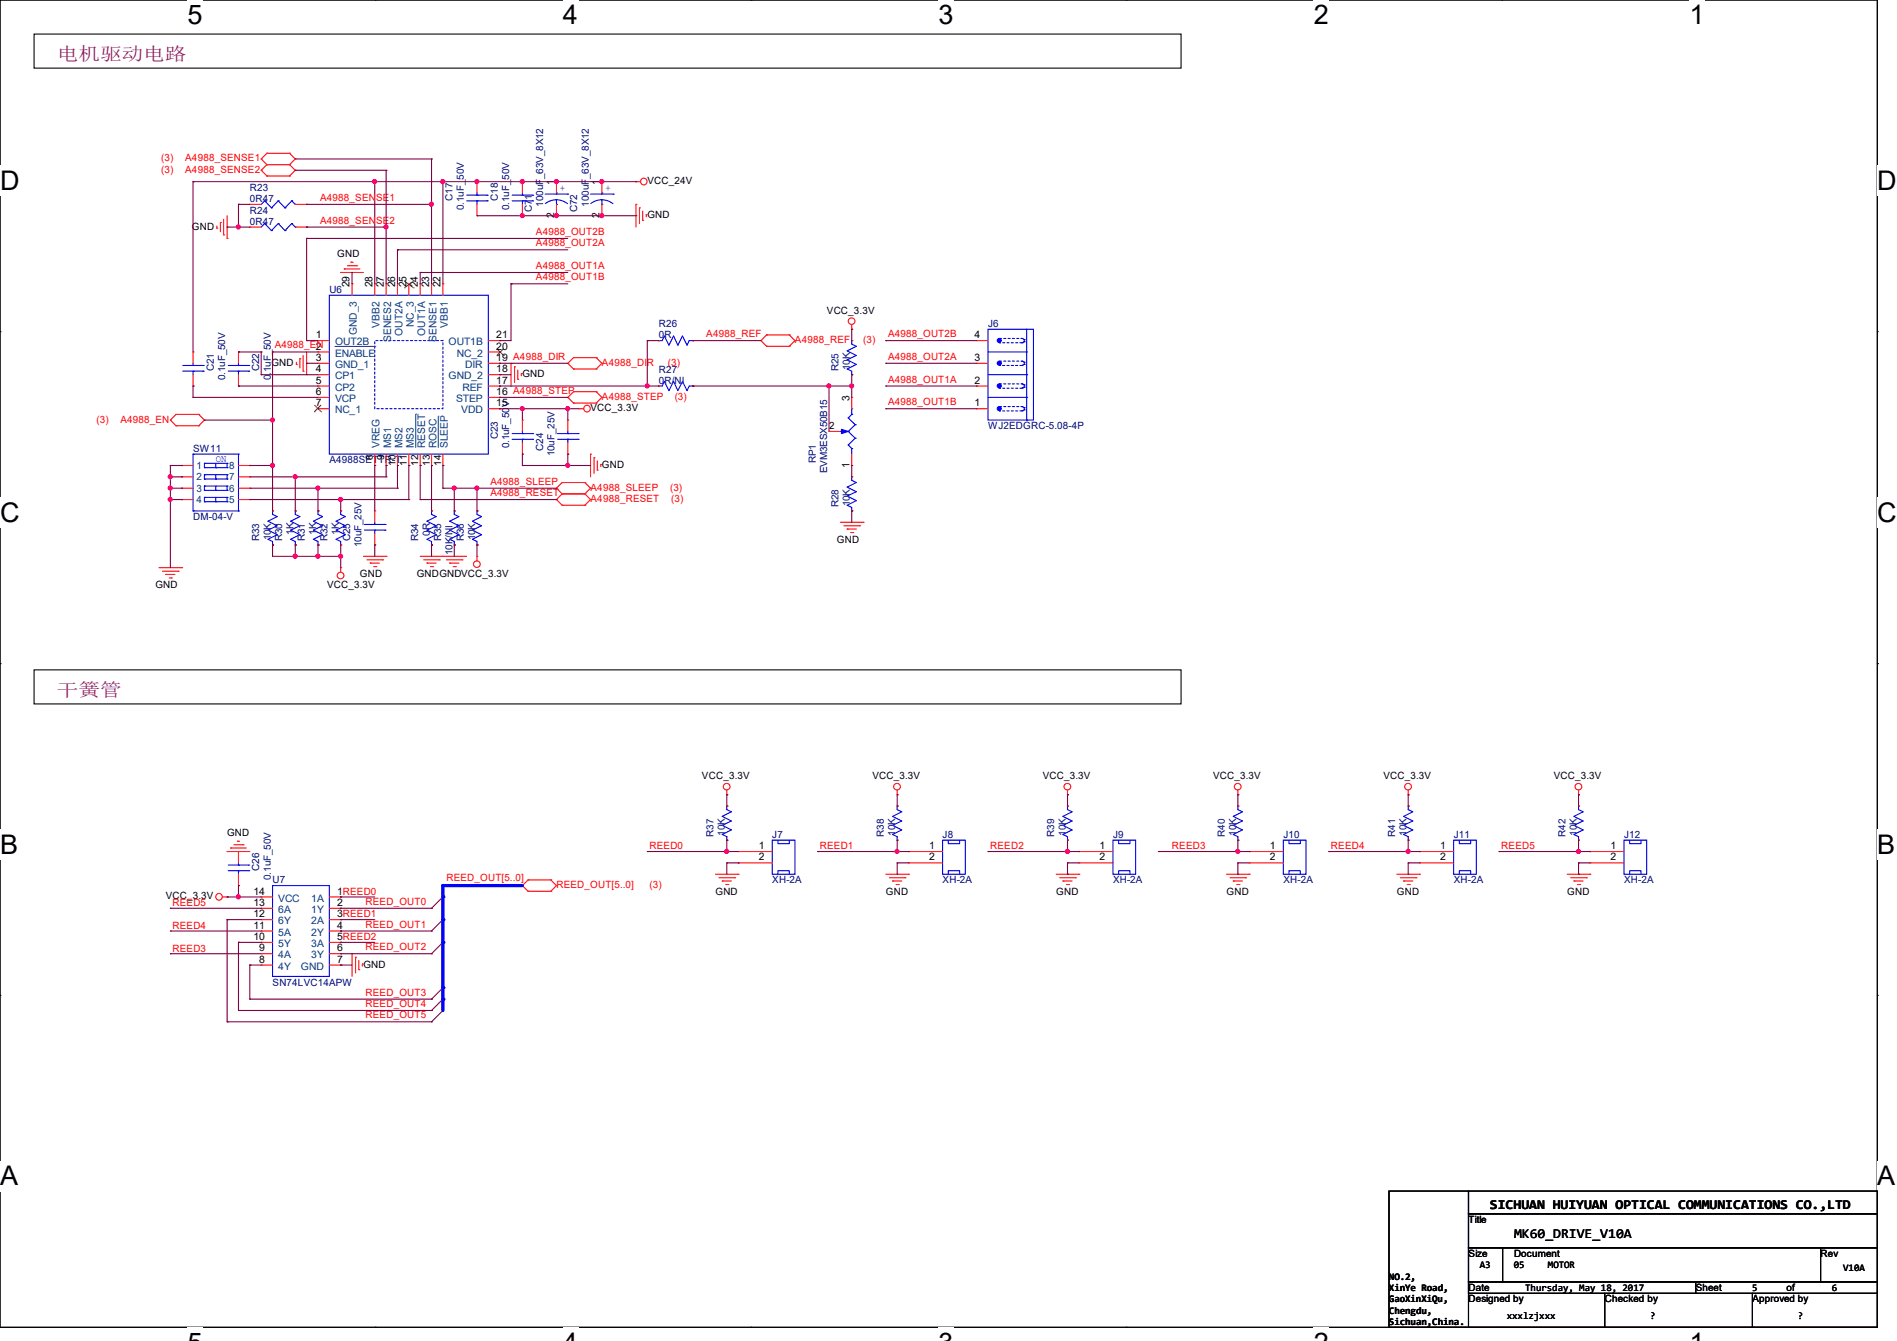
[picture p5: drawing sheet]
<svg xmlns="http://www.w3.org/2000/svg" width="297mm" height="210mm" viewBox="0 0 297 210" stroke-linecap="round" stroke-linejoin="round" font-family="sans-serif">
<path d="M0 0h293.9v207.9h-293.9z" fill="none" stroke="#000" stroke-width=".17"/>
<g fill="#fff">
<path d="M29.4 0h2.3v4.7h-2.3z"/>
<path d="M29.4 207.9h2.3v2.1h-2.3z"/>
</g>
<path d="M58.8 0h.1M58.8 207.9h.1" fill="none" stroke="#000" stroke-width=".17"/>
<g fill="#fff">
<path d="M88.1 0h2.4v4.7h-2.4z"/>
<path d="M88.1 207.9h2.4v2.1h-2.4z"/>
</g>
<path d="M117.6 0h.1M117.6 207.9h.1" fill="none" stroke="#000" stroke-width=".17"/>
<g fill="#fff">
<path d="M146.9 0h2.4v4.7h-2.4z"/>
<path d="M146.9 207.9h2.4v2.1h-2.4z"/>
</g>
<path d="M176.3 0h.1M176.3 207.9h.1" fill="none" stroke="#000" stroke-width=".17"/>
<g fill="#fff">
<path d="M205.7 0h2.4v4.7h-2.4z"/>
<path d="M205.7 207.9h2.4v2.1h-2.4z"/>
</g>
<path d="M235.1 0h.1M235.1 207.9h.1" fill="none" stroke="#000" stroke-width=".17"/>
<g fill="#fff">
<path d="M264.5 0h2.4v4.7h-2.4z"/>
<path d="M264.5 207.9h2.4v2.1h-2.4z"/>
<path d="M0 26h3v4.7h-3z"/>
<path d="M293.9 26h3.1v4.7h-3.1z"/>
<path d="M0 77.9h3v4.7h-3z"/>
<path d="M293.9 77.9h3.1v4.7h-3.1z"/>
</g>
<path d="M0 51.9h.1M293.9 51.9h.1" fill="none" stroke="#000" stroke-width=".17"/>
<g fill="#fff">
<path d="M0 129.9h2.8v4.7h-2.8z"/>
<path d="M293.9 129.9h2.9v4.7h-2.9z"/>
</g>
<path d="M0 103.9h.1M293.9 103.9h.1" fill="none" stroke="#000" stroke-width=".17"/>
<g fill="#fff">
<path d="M-.1 181.8h2.9v4.8h-2.9z"/>
<path d="M293.8 181.8h3v4.8h-3z"/>
</g>
<g fill="none" stroke="#000" stroke-width=".17">
<path d="M5.3 5.3h179.6v5.4h-179.6zM5.3 104.9h179.6v5.3h-179.6zM0 155.9h.1M293.9 155.9h.1M217.5 186.5h12.4v21.4h-12.4zM229.9 186.5h64v3.6h-64zM229.9 190.1h64v5.3h-64zM229.9 195.4h5.3v5.3h-5.3zM235.2 195.4h49.8v5.3h-49.8zM285 195.4h8.9v5.3h-8.9zM229.9 200.7h35.6v1.8h-35.6zM251.2 207.9h.1"/>
<path d="M251.2 202.5v5.4M265.5 200.7h28.4v1.8h-28.4zM274.4 207.9h.1M274.4 202.5v5.4M293.9 202.5v5.4h-64"/>
</g>
<g fill="none" stroke="#f00" stroke-width=".17">
<path d="M34 35.7h.1M34 35.4v.3M34.5 34.8h.1M34.5 34.8v1.5M35 36.8h.1M35 34.3v2.5M35.6 37.3h.1M35.6 33.8v3.5M39.1 35.6h.1M39.1 32h.1M39.1 35.6h1.8M39.1 32h1.8"/>
<path d="M40.9 24.9h.1M40.9 26.7h.1M40.9 24.9l.9 .9M40.9 26.7l.9 .9M41.8 25.8h.1M41.8 24h.1M41.8 27.6h.1M41.8 25.8h3.5M41.8 24l-.9 .9M41.8 24h3.5M41.8 27.6h3.5M41.8 25.8l-.9 .9"/>
<path d="M45.3 25.8h.1M45.3 24h.1M45.3 27.6h.1M45.3 24l.9 .9M45.3 25.8l.9 .9M46.2 24.9h.1M46.2 26.7h.1M46.2 24.9l-.9 .9M46.2 26.7l-.9 .9M46.2 35.6h1.8M46.2 32h1.8M48 35.6h.1"/>
<path d="M48 32h.1M74.7 28.4h.1M74.7 33.8h.1M74.7 28.4v1.8M74.7 32v1.8M81.8 28.4h.1M81.8 33.8h.1M81.8 28.4v1.8M81.8 32v1.8M87.1 28.4h.1M87.1 33.8h.1M87.1 28.4v1.8"/>
<path d="M87.1 32v1.8M94.2 28.4h.1M94.2 33.8h.1M94.2 28.4v1.8M94.2 32v1.8M99.6 32h.1M99.6 28.4h.1M99.6 32v3.6M99.6 28.4h.7M100.1 32.6h.1M100.1 32.6v2.4M100.6 34.5h.1"/>
<path d="M100.6 33.1v1.4M101.2 33.6h.1M101.2 33.6v.4M30.2 55.1h.1M30.2 55.1v1.8M30.2 58.7v1.8M37.3 55.1h.1M37.3 55.1v1.8M37.3 58.7v1.8M46.4 57.1h.1M46.4 56.7v.4M46.9 56.2h.1"/>
<path d="M46.9 56.2v1.4M47.5 58.1h.1M47.5 55.7v2.4M48 58.7h.1M48 55.1v3.6M49.8 53.3h.1M49.8 55.1h.1M49.8 56.9h.1M49.8 58.7h.1M49.8 53.3h1.8M49.8 55.1h1.8M49.8 56.9h1.8"/>
<path d="M49.8 58.7h1.8M53.3 42.7h.1M53.3 42.7h3.6M53.9 42.1h.1M53.9 42.1h2.4M54.4 41.6h1.4M54.9 41.1h.1M54.9 41.1h.4M55.1 44.4h.1M55.1 44.4v1.8M55.8 41.6h.1M58.7 44.4h.1"/>
<path d="M58.7 44.4v1.8M60.5 44.4h.1M60.5 44.4v1.8M62.2 44.4h.1M62.2 44.4v1.8M64 44.4h.1M64 44.4v1.8M65.8 44.4h.1M65.8 44.4v1.8M67.6 44.4h.1M67.6 44.4v1.8M69.3 44.4h.1"/>
<path d="M69.3 44.4v1.8M76.5 53.3h1.7M76.5 55.1h1.7M76.5 56.9h1.7M76.5 58.7h1.7M78.2 58.7h.1M78.2 56.9h.1M78.2 55.1h.1M78.2 53.3h.1M80 56.9h.1M80 56.9v3.6M80.6 57.4h.1"/>
<path d="M80.6 57.4v2.5M81.1 59.4h.1M81.1 58v1.4M81.6 58.5h.1M81.6 58.5v.3M88.9 56.9h.1M88.9 56.9l.9 .9M89.8 56h.1M89.8 57.8h.1M89.8 56l-.9 .9M89.8 56h3.5M89.8 57.8h3.5"/>
<path d="M93.3 56h.1M93.3 57.8h.1M93.3 56l.9 .9M94.2 56.9h.1M94.2 56.9l-.9 .9M103.1 53.3h.1M108.5 53.3h.1M119.1 53.3h.1M119.1 53.3l.9 .9M120 52.5h.1M120 54.2h.1M120 52.5l-.9 .8"/>
<path d="M120 52.5h3.6M120 54.2h3.6M123.6 52.5h.1M123.6 54.2h.1M123.6 52.5l.9 .8M124.5 53.3h.1M124.5 53.3l-.9 .9M133.3 51.6h.1M133.3 53.3h.1M133.3 58.7h.1M133.3 50.8v.8M152.9 56.9h.1"/>
<path d="M152.9 53.3h.1M152.9 53.3h1.8M152.9 56.9h1.8M26.7 65.8h.1M26.7 65.8l.9 .9M27.6 66.7h.1M27.6 64.9h.1M27.6 66.7h3.5M27.6 64.9l-.9 .9M27.6 64.9h3.5M28.4 72.9h.1M28.4 74.7h.1"/>
<path d="M28.4 76.5h.1M28.4 78.2h.1M28.4 72.9h1.8M28.4 74.7h1.8M28.4 76.5h1.8M28.4 78.2h1.8M30.2 60.5h.1M31.1 66.7h.1M31.1 64.9h.1M31.1 64.9l.9 .9M32 65.8h.1M32 65.8l-.9 .9"/>
<path d="M37.3 60.5h.1M37.3 72.9h1.8M37.3 74.7h1.8M37.3 76.5h1.8M37.3 78.2h1.8M39.1 72.9h.1M39.1 74.7h.1M39.1 76.5h.1M39.1 78.2h.1M49.8 60.5h.1M49.8 62.2h.1M49.8 64h.1"/>
<path d="M49.8 64h1.8M49.8 60.5h1.8M49.8 62.2h1.8M58.7 72.9h.1M58.7 71.1v1.8M60.5 72.9h.1M60.5 71.1v1.8M62.2 72.9h.1M62.2 71.1v1.8M64 72.9h.1M64 71.1v1.8M65.8 72.9h.1"/>
<path d="M65.8 71.1v1.8M67.6 72.9h.1M67.6 71.1v1.8M69.3 72.9h.1M69.3 71.1v1.8M76.5 64h1.7M76.5 60.5h1.7M76.5 62.2h1.7M78.2 64h.1M78.2 62.2h.1M78.2 60.5h.1M81.8 65.8h.1"/>
<path d="M81.8 71.1h.1M81.8 65.8v1.8M81.8 69.3v1.8M87.1 76.5h.1M87.1 78.2h.1M87.1 76.5l.9 .8M87.1 78.2l.9 .9M88 75.6h.1M88 77.3h.1M88 79.1h.1M88 75.6l-.9 .9M88 75.6h3.6"/>
<path d="M88 77.3h3.6M88 77.3l-.9 .9M88 79.1h3.6M88.9 62.2h.1M88.9 65.8h.1M88.9 71.1h.1M88.9 62.2l.9 .9M88.9 65.8v1.8M88.9 69.3v1.8M89.8 61.3h.1M89.8 63.1h.1M89.8 61.3l-.9 .9"/>
<path d="M89.8 61.3h3.5M89.8 63.1h3.5M90.7 64h.1M90.7 64h.7M91.6 75.6h.1M91.6 77.3h.1M91.6 79.1h.1M91.6 75.6l.9 .9M91.6 77.3l.9 .9M92.5 71.1h.1M92.5 76.5h.1M92.5 78.2h.1"/>
<path d="M92.5 71.1v3.6M92.5 76.5l-.9 .8M92.5 78.2l-.9 .9M93 71.7h.1M93 71.7v2.4M93.3 61.3h.1M93.3 63.1h.1M93.3 61.3l.9 .9M93.5 73.6h.1M93.5 72.2v1.4M94.1 72.7h.1M94.1 72.7v.4"/>
<path d="M94.2 62.2h.1M94.2 62.2l-.9 .9M103.1 60.5h.1M108.5 60.5h.1M129.8 67.6h.1M129.8 67.6h1.8M133.3 72.9h.1M133.3 62.2h.1M133.3 74.7h.1M133.3 62.2v1.8M133.3 71.1v1.8M152.9 64h.1"/>
<path d="M152.9 60.5h.1M152.9 64h1.8M152.9 60.5h1.8M24.9 88.9h3.5M25.4 89.5h2.5M26 90h.1M26 90h1.4M26.5 90.5h.3M26.8 90.5h.1M27.9 89.5h.1M28.4 88.9h.1M42.7 80h.1"/>
<path d="M42.7 85.3h.1M46.2 80h.1M46.2 85.3h.1M49.8 80h.1M49.8 85.3h.1M53.3 88.9h.1M53.3 80h.1M53.3 85.3h.1M53.3 88.9v.7M56.9 87.1h3.6M57.4 87.7h2.5M58 88.2h.1"/>
<path d="M58 88.2h1.4M58.5 88.7h.3M58.7 80h.1M58.7 85.3h.1M58.7 80v1.8M58.7 83.6v1.7M58.8 88.7h.1M59.9 87.7h.1M60.5 87.1h.1M65.8 87.1h7.1M66.3 87.7h2.5M66.8 88.2h.1"/>
<path d="M66.8 88.2h1.5M67.4 88.7h.3M67.6 80h.1M67.6 85.3h.1M67.7 88.7h.1M68.8 87.7h.1M69.3 87.1h.1M69.9 87.7h2.4M70.4 88.2h.1M70.4 88.2h1.4M71 88.7h.3M71.1 80h.1"/>
<path d="M71.1 85.3h.1M71.3 88.7h.1M72.3 87.7h.1M72.9 87.1h.1M74.7 87.1h.1M74.7 80h.1M74.7 85.3h.1M74.7 87.1v.7M131.6 81.8h3.5M132.1 82.3h2.5M132.6 82.8h.1M132.6 82.8h1.5"/>
<path d="M133.2 83.4h.3M133.3 80h.1M133.5 83.4h.1M134.6 82.3h.1M135.1 81.8h.1M35.6 133.3h.1M35.6 133.3h3.5M36.1 132.8h.1M36.1 132.8h2.5M36.6 132.3h1.5M37.2 131.7h.1M37.2 131.7h.3"/>
<path d="M37.3 133.3h.1M37.3 138.7h.1M37.3 133.3v1.8M37.3 136.9v1.8M38.1 132.3h.1M81.8 138.7h.1M81.8 138.7l.9 .9M82.7 137.8h.1M82.7 139.6h.1M82.7 137.8l-.9 .9M82.7 137.8h3.5M82.7 139.6h3.5"/>
<path d="M86.2 137.8h.1M86.2 139.6h.1M86.2 137.8l.9 .9M87.1 138.7h.1M87.1 138.7l-.9 .9M112 136.9h3.6M112.6 137.5h2.4M113.1 138h.1M113.1 138h1.4M113.6 138.5h.4M113.8 124.5h.1M113.8 126.2h.1"/>
<path d="M113.8 131.6h.1M113.8 123.7v.8M114 138.5h.1M115 137.5h.1M115.6 136.9h.1M115.6 133.3h.1M115.6 135.1h.1M115.6 133.3h5.3M115.6 135.1h5.3M138.7 136.9h3.5M139.2 137.5h2.5M139.7 138h.1"/>
<path d="M139.7 138h1.5M140.3 138.5h.3M140.5 124.5h.1M140.5 126.2h.1M140.5 131.6h.1M140.5 123.7v.8M140.6 138.5h.1M141.7 137.5h.1M142.2 136.9h.1M142.2 133.3h.1M142.2 135.1h.1M142.2 133.3h5.4"/>
<path d="M142.2 135.1h5.4M165.4 136.9h3.5M165.9 137.5h2.5M166.4 138h.1M166.4 138h1.5M167 138.5h.3M167.1 124.5h.1M167.1 126.2h.1M167.1 131.6h.1M167.1 123.7v.8M167.3 138.5h.1M168.4 137.5h.1"/>
<path d="M168.9 136.9h.1M168.9 133.3h.1M168.9 135.1h.1M168.9 133.3h5.3M168.9 135.1h5.3M192 136.9h3.6M192.6 137.5h2.4M193.1 138h.1M193.1 138h1.4M193.6 138.5h.4M193.8 124.5h.1M193.8 126.2h.1"/>
<path d="M193.8 131.6h.1M193.8 123.7v.8M194 138.5h.1M195 137.5h.1M195.6 136.9h.1M195.6 133.3h.1M195.6 135.1h.1M195.6 133.3h5.3M195.6 135.1h5.3M218.7 136.9h3.5M219.2 137.5h2.5M219.8 138h.1"/>
<path d="M219.8 138h1.4M220.3 138.5h.3M220.5 124.5h.1M220.5 126.2h.1M220.5 131.6h.1M220.5 123.7v.8M220.6 138.5h.1M221.7 137.5h.1M222.2 136.9h.1M222.2 133.3h.1M222.2 135.1h.1M222.2 133.3h5.4"/>
<path d="M222.2 135.1h5.4M245.4 136.9h3.5M245.9 137.5h2.5M246.4 138h.1M246.4 138h1.5M247 138.5h.3M247.1 124.5h.1M247.1 126.2h.1M247.1 131.6h.1M247.1 123.7v.8M247.3 138.5h.1M248.4 137.5h.1"/>
<path d="M248.9 136.9h.1M248.9 133.3h.1M248.9 135.1h.1M248.9 133.3h5.4M248.9 135.1h5.4M34.8 140.5h.8M35.6 140.5h.1M40.9 151.1h.1M40.9 149.4h.1M40.9 147.6h.1M40.9 145.8h.1M40.9 144h.1"/>
<path d="M40.9 142.2h.1M40.9 140.5h.1M40.9 140.5h1.8M40.9 142.2h1.8M40.9 144h1.8M40.9 145.8h1.8M40.9 147.6h1.8M40.9 149.4h1.8M40.9 151.1h1.8M51.6 140.5h1.7M51.6 142.2h1.7M51.6 144h1.7"/>
<path d="M51.6 145.8h1.7M51.6 147.6h1.7M51.6 149.4h1.7M51.6 151.1h1.7M53.3 140.5h.1M53.3 142.2h.1M53.3 144h.1M53.3 145.8h.1M53.3 147.6h.1M53.3 149.4h.1M53.3 151.1h.1M55.1 149.4h.1"/>
<path d="M55.1 149.4v3.5M55.7 149.9h.1M55.7 149.9v2.5M56.2 151.8h.1M56.2 150.4v1.4M56.7 151h.1M56.7 151v.3"/>
<circle cx="100.8" cy="28.4" r=".52"/>
<circle cx="133.3" cy="50.3" r=".52"/>
<circle cx="91.9" cy="64" r=".52"/>
<circle cx="53.3" cy="90.1" r=".52"/>
<circle cx="74.7" cy="88.3" r=".52"/>
<circle cx="113.8" cy="123.2" r=".52"/>
<circle cx="140.5" cy="123.2" r=".52"/>
<circle cx="167.1" cy="123.2" r=".52"/>
<circle cx="193.8" cy="123.2" r=".52"/>
<circle cx="220.5" cy="123.2" r=".52"/>
<circle cx="247.1" cy="123.2" r=".52"/>
<circle cx="34.3" cy="140.4" r=".52"/>
</g>
<g fill="none" stroke="#800040" stroke-width=".17">
<path d="M30.2 28.4h.1M30.2 28.4h56.9M30.2 28.4v26.7M35.6 35.6h.1M35.6 35.6h3.5M37.3 32h.1M37.3 35.6h.1M37.3 32h1.8M37.3 32v3.6M48 37.3h.1M48 32h.1M48 35.6h.1"/>
<path d="M48 37.3h40.9M48 32h19.6M48 35.6h12.5M48 37.3v16M58.7 28.4h.1M58.7 28.4v16M60.5 35.6h.1M60.5 35.6v8.8M62.2 39.1h.1M62.2 39.1v5.3M62.2 39.1h26.7M67.6 32h.1"/>
<path d="M67.6 32v12.4M69.3 28.4h.1M69.3 28.4v16M74.7 28.4h.1M74.7 33.8h12.4M81.8 28.4h.1M81.8 33.8h.1M87.1 28.4h.1M87.1 33.8h.1M37.3 55.1h.1M37.3 55.1h3.6M40.9 58.7h.1"/>
<path d="M40.9 55.1h.1M40.9 58.7h8.9M40.9 55.1v3.6M42.7 55.1h.1M42.7 55.1h7.1M42.7 55.1v10.7M48 56.9h.1M48 53.3h.1M48 53.3h1.8M48 56.9h1.8M55.1 42.7h.1M55.1 42.7v1.7"/>
<path d="M65.8 42.7h.1M65.8 42.7v1.7M65.8 42.7h23.1M78.2 53.3h.1M78.2 58.7h.1M78.2 56.9h.1M78.2 56.9h10.7M78.2 58.7h1.8M80 44.4h.1M80 44.4v8.9h-1.8M80 44.4h8.9M101.3 53.3h.1"/>
<path d="M101.3 53.3h1.8M101.3 53.3v7.2M108.5 53.3h.1M108.5 53.3h10.6M133.3 51.6h.1M133.3 58.7h.1M133.3 51.6v1.7M133.3 58.7v3.5M138.7 56.9h.1M138.7 53.3h.1M138.7 53.3h14.2M138.7 56.9h14.2"/>
<path d="M26.7 72.9h.1M26.7 72.9v1.8M30.2 62.2h.1M30.2 60.5h.1M30.2 62.2h19.6M30.2 60.5v1.7M37.3 60.5h.1M37.3 60.5h12.5M39.1 72.9h.1M39.1 72.9h3.6M39.1 76.5h10.7M39.1 78.2h14.2"/>
<path d="M39.1 74.7h7.1M42.7 72.9h.1M42.7 65.8h.1M42.7 72.9v7.1M46.2 74.7h.1M49.8 76.5h.1M53.3 78.2h.1M58.7 72.9h.1M58.7 72.9v7.1M60.5 72.9h.1M60.5 72.9v1.8M62.2 72.9h.1"/>
<path d="M62.2 72.9v3.6M64 72.9h.1M64 72.9v5.3M65.8 78.2h.1M65.8 72.9h.1M65.8 72.9v5.3M65.8 78.2h21.3M67.6 72.9h.1M67.6 72.9v7.1M69.3 72.9h.1M69.3 76.5h.1M69.3 72.9v3.6"/>
<path d="M69.3 76.5h17.8M71.1 76.5h.1M71.1 76.5v3.5M74.7 76.5h.1M74.7 76.5v3.5M78.2 60.5h.1M78.2 62.2h.1M78.2 64h.1M78.2 60.5h24.9M78.2 62.2h10.7M78.2 64h12.5M81.8 64h.1"/>
<path d="M81.8 71.1h.1M81.8 72.9h.1M81.8 64v1.8M81.8 71.1v1.8M81.8 72.9h10.7M88.9 64h.1M88.9 72.9h.1M88.9 71.1h.1M88.9 64v1.8M88.9 71.1v1.8M101.3 60.5h.1M108.5 60.5h.1"/>
<path d="M108.5 60.5h24.8M129.8 60.5h.1M129.8 60.5v7.1M133.3 72.9h.1M133.3 60.5h.1M133.3 72.9v1.8M138.7 64h.1M138.7 60.5h.1M138.7 60.5h14.2M138.7 64h14.2M42.7 85.3h.1M42.7 85.3v1.8h3.5"/>
<path d="M46.2 87.1h.1M46.2 85.3h.1M46.2 85.3v1.8M49.8 85.3h.1M49.8 85.3v1.8M53.3 87.1h.1M53.3 87.1v1.8M58.7 85.3h.1M58.7 85.3v1.8M67.6 85.3h.1M67.6 85.3v1.8M71.1 85.3h.1"/>
<path d="M71.1 85.3v1.8M74.7 85.3h.1M74.7 85.3v1.8M133.3 80h.1M133.3 80v1.8M37.3 138.7h.1M37.3 138.7v1.8M101.3 133.3h.1M101.3 133.3h14.3M113.8 124.5h.1M113.8 131.6h.1M113.8 133.3h.1"/>
<path d="M113.8 135.1h.1M113.8 124.5v1.7M113.8 131.6v1.7M113.8 135.1v1.8M113.8 135.1h1.8M115.6 135.1h.1M128 133.3h.1M128 133.3h14.2M140.5 124.5h.1M140.5 133.3h.1M140.5 135.1h.1M140.5 136.9h.1"/>
<path d="M140.5 135.1h1.7M140.5 124.5v1.7M140.5 131.6v1.7M140.5 135.1v1.8M142.2 133.3h.1M154.7 133.3h.1M154.7 133.3h14.2M167.1 124.5h.1M167.1 133.3h.1M167.1 135.1h.1M167.1 136.9h.1M167.1 135.1h1.8"/>
<path d="M167.1 124.5v1.7M167.1 131.6v1.7M167.1 135.1v1.8M168.9 133.3h.1M181.4 133.3h.1M181.4 133.3h14.2M193.8 124.5h.1M193.8 133.3h.1M193.8 135.1h.1M193.8 136.9h.1M193.8 135.1h1.8M193.8 124.5v1.7"/>
<path d="M193.8 131.6v1.7M193.8 135.1v1.8M195.6 133.3h.1M208 133.3h.1M208 133.3h14.2M220.5 124.5h.1M220.5 133.3h.1M220.5 135.1h.1M220.5 136.9h.1M220.5 135.1h1.7M220.5 124.5v1.7M220.5 131.6v1.7"/>
<path d="M220.5 135.1v1.8M222.2 133.3h.1M234.7 133.3h.1M234.7 133.3h14.2M247.1 124.5h.1M247.1 133.3h.1M247.1 135.1h.1M247.1 136.9h.1M247.1 135.1h1.8M247.1 124.5v1.7M247.1 131.6v1.7M247.1 135.1v1.8"/>
<path d="M248.9 133.3h.1M26.7 142.2h.1M26.7 145.8h.1M26.7 149.4h.1M26.7 142.2h14.2M26.7 145.8h14.2M26.7 149.4h14.2M35.6 140.5h.1M35.6 144h.1M35.6 140.5h5.3M35.6 144h5.3M35.6 144v16"/>
<path d="M37.3 140.5h.1M37.3 147.6h.1M37.3 158.2h.1M37.3 147.6v10.6M37.3 147.6h3.6M37.3 158.2h30.3M39.1 151.1h.1M39.1 156.5h.1M39.1 151.1h1.8M39.1 151.1v5.4M39.1 156.5h28.5M53.3 140.5h.1"/>
<path d="M53.3 144h.1M53.3 147.6h.1M53.3 151.1h.1M53.3 149.4h.1M53.3 145.8h.1M53.3 142.2h.1M53.3 140.5h5.4M53.3 144h5.4M53.3 147.6h5.4M53.3 151.1h1.8M53.3 142.2h14.3M53.3 145.8h14.3"/>
<path d="M53.3 149.4h14.3M67.6 142.2h.1M67.6 145.8h.1M67.6 149.4h.1M67.6 156.5h.1M67.6 158.2h.1M69.3 140.5l-1.7 1.7M69.3 144l-1.7 1.8M69.3 147.6l-1.7 1.8M69.3 154.7l-1.7 1.8M69.3 156.5l-1.7 1.7M69.3 158.2l-1.7 1.8"/>
<path d="M35.6 160h.1M35.6 160h32M67.6 160h.1"/>
</g>
<g fill="none" stroke="#00f" stroke-width=".17">
<path d="M41.4 35h.1M41.4 31.5h.1M41.4 35l-.5 .6M41.4 35l1.1 1.1M41.4 31.5l-.5 .5M41.4 31.5l1.1 1.1M42.5 36.1h.1M42.5 32.6h.1M43.6 35h.1M43.6 31.5h.1M43.6 35l-1.1 1.1M43.6 35l1 1.1"/>
<path d="M43.6 31.5l-1.1 1.1M43.6 31.5l1 1.1M44.6 36.1h.1M44.6 32.6h.1M45.7 35h.1M45.7 31.5h.1M45.7 35l-1.1 1.1M45.7 35l.5 .6M45.7 31.5l-1.1 1.1M45.7 31.5l.5 .5M46.2 35.6h.1M46.2 32h.1"/>
<path d="M73.1 31.5h3.2M73.1 30.6h3.2M74.7 30.6h.1M74.7 31.5h.1M74.7 30.2v.4M74.7 31.5v.5M76.3 31.5h.1M76.3 30.6h.1M80.2 31.5h3.2M80.2 30.6h3.2M81.8 30.6h.1M81.8 31.5h.1"/>
<path d="M81.8 30.2v.4M81.8 31.5v.5M83.4 31.5h.1M83.4 30.6h.1M85.3 30.4h3.6M87.1 32h.1M87.1 30.2h.1M87.1 31.3l1.1 .2 .6 .4M87.1 31.3l-.7 .1-1 .5M87.1 30.2v.2M87.1 31.3v.7M88.9 30.4h.1"/>
<path d="M92.5 30.4h3.5M94.2 32h.1M94.2 30.2h.1M94.2 31.3l1.1 .2 .7 .4M94.2 31.3l-.7 .1-1 .5M94.2 30.2v.2M94.2 31.3v.7M96 30.4h.1M28.6 58.1h3.2M28.6 57.2h3.2M30.2 57.2h.1M30.2 58.1h.1"/>
<path d="M30.2 56.9v.3M30.2 58.1v.6M31.8 58.1h.1M31.8 57.2h.1M35.7 58.1h3.2M35.7 57.2h3.2M37.3 57.2h.1M37.3 58.1h.1M37.3 56.9v.3M37.3 58.1v.6M38.9 58.1h.1M38.9 57.2h.1"/>
<path d="M51.6 46.2h24.9v24.9h-24.9zM103.1 53.3h.1M103.1 53.3h.6l.3-.7 .7 1.5 .8-1.5 .6 1.5 .7-1.5 .8 1.5 .3-.8h.6M108.5 53.3h.1M133.3 53.3h.1M133.3 58.7h.1M133.3 53.3v.6l.8 .3-1.5 .7 1.5 .8-1.5 .6 1.5 .8-1.5 .7 .7 .3v.6M154.7 51.6h7.1v14.2h-7.1zM154.7 55.1h6M154.7 58.7h6M160 53.7h.1M160 57.2h.1"/>
<path d="M160 53l.4 .2M160 56.6l.4 .1M160.4 53.2h.1M160.4 53.5h.1M160.4 57.1h.1M160.4 56.7h.1M160.4 53.2v.3M160.4 56.7v.4M160.4 53.5l-.4 .2M160.4 57.1l-.4 .1M160.7 55.1h.1M160.7 58.7h.1"/>
<path d="M160.7 51.6v14.2M30.2 71.1h.1M30.2 71.1v8.9M30.2 71.1h7.1M32 73.2h.1M32 72.6h.1M32 75h.1M32 74.3h.1M32 76.8h.1M32 76.1h.1M32 78.6h.1M32 77.9h.1"/>
<path d="M32 72.6h3.6M32 73.2h3.6M32 72.6v.6M32 74.3v.7M32 76.1v.7M32 77.9v.7M32 74.3h3.6M32 75h3.6M32 76.1h3.6M32 76.8h3.6M32 77.9h3.6M32 78.6h3.6"/>
<path d="M33.8 73.2h.1M33.8 75h.1M33.8 76.8h.1M33.8 78.6h.1M33.8 72.6v.6M33.8 74.3v.7M33.8 76.1v.7M33.8 77.9v.7M35.6 72.6h.1M35.6 73.2h.1M35.6 74.3h.1M35.6 75h.1"/>
<path d="M35.6 76.1h.1M35.6 76.8h.1M35.6 77.9h.1M35.6 78.6h.1M35.6 72.6v.6M35.6 74.3v.7M35.6 76.1v.7M35.6 77.9v.7M37.3 71.1h.1M37.3 71.1v8.9M80.2 68.8h3.2M80.2 67.9h3.2"/>
<path d="M81.8 67.9h.1M81.8 68.8h.1M81.8 67.6v.3M81.8 68.8v.5M83.4 68.8h.1M83.4 67.9h.1M87.3 68.8h3.2M87.3 67.9h3.2M88.9 67.9h.1M88.9 68.8h.1M88.9 67.6v.3M88.9 68.8v.5"/>
<path d="M90.5 68.8h.1M90.5 67.9h.1M103.1 60.5h.1M103.1 60.5h.6l.3-.8 .7 1.5 .8-1.5 .6 1.5 .7-1.5 .8 1.5 .3-.7h.6M108.5 60.5h.1M131.6 67.6h.1M131.6 67.6h.3M132.8 69.7h.1M132.8 67.6h.1M132.8 65.4h.1M132.8 69.7l.5 .5M132.8 67.6l1.1 1"/>
<path d="M132.8 65.4l1.1 1.1M133.3 70.2h.1M133.3 64.9h.1M133.3 64h.1M133.3 74.7h.1M133.3 64v.9M133.3 70.2v.9M133.3 74.7v.5l.8 .4-1.5 .7 1.5 .7-1.5 .7 1.5 .7-1.5 .7 .7 .4v.5M133.3 64.9l-.5 .5M133.9 68.6h.1M133.9 66.5h.1M133.9 68.6l-1.1 1.1"/>
<path d="M133.9 66.5l-1.1 1.1M154.7 62.2h6M160 60.8h.1M160 64.3h.1M160 60.1l.4 .2M160 63.7l.4 .1M160.4 60.6h.1M160.4 60.3h.1M160.4 64.2h.1M160.4 63.8h.1M160.4 60.3v.3M160.4 63.8v.4"/>
<path d="M160.4 60.6l-.4 .2M160.4 64.2l-.4 .1M160.7 65.8h.1M160.7 62.2h.1M30.2 80h.1M30.2 80h7.1M37.3 80h.1M42.7 80h.1M42.7 85.3h.1M42.7 80v.6l.7 .3-1.4 .7 1.4 .7-1.4 .7 1.4 .7-1.4 .8 .7 .3v.5M46.2 80h.1M46.2 85.3h.1"/>
<path d="M46.2 80v.6l.7 .3-1.4 .7 1.4 .7-1.4 .7 1.4 .7-1.4 .8 .7 .3v.5M49.8 80h.1M49.8 85.3h.1M49.8 80v.6l.7 .3-1.4 .7 1.4 .7-1.4 .7 1.4 .7-1.4 .8 .7 .3v.5M53.3 80h.1M53.3 85.3h.1M53.3 80v.6l.8 .3-1.5 .7 1.5 .7-1.5 .7 1.5 .7-1.5 .8 .7 .3v.5M57.1 83h3.2M57.1 82.1h3.2M58.7 82.1h.1M58.7 83h.1M58.7 81.8v.3"/>
<path d="M58.7 83v.6M60.3 83h.1M60.3 82.1h.1M67.6 80h.1M67.6 85.3h.1M67.6 80v.6l.7 .3-1.5 .7 1.5 .7-1.5 .7 1.5 .7-1.5 .8 .8 .3v.5M71.1 80h.1M71.1 85.3h.1M71.1 80v.6l.7 .3-1.4 .7 1.4 .7-1.4 .7 1.4 .7-1.4 .8 .7 .3v.5M74.7 80h.1M74.7 85.3h.1M74.7 80v.6l.7 .3-1.4 .7 1.4 .7-1.4 .7 1.4 .7-1.4 .8 .7 .3v.5"/>
<path d="M133.3 80h.1M35.7 136.4h3.2M35.7 135.5h3.2M37.3 135.5h.1M37.3 136.4h.1M37.3 135.1v.4M37.3 136.4v.5M38.9 136.4h.1M38.9 135.5h.1M42.7 138.7h8.9v14.2h-8.9zM113.8 126.2h.1M113.8 131.6h.1"/>
<path d="M113.8 126.2v.6l.7 .3-1.4 .7 1.4 .8-1.4 .6 1.4 .8-1.4 .7 .7 .3v.6M120.9 131.6h3.6v5.3h-3.6zM121.8 136.9v-.5h1.8v.5M121.8 131.6v.5h1.8v-.5M140.5 126.2h.1M140.5 131.6h.1M140.5 126.2v.6l.7 .3-1.5 .7 1.5 .8-1.5 .6 1.5 .8-1.5 .7 .8 .3v.6M147.6 131.6h3.5v5.3h-3.5zM148.5 136.9v-.5h1.7v.5M148.5 131.6v.5h1.7v-.5M167.1 126.2h.1M167.1 131.6h.1"/>
<path d="M167.1 126.2v.6l.8 .3-1.5 .7 1.5 .8-1.5 .6 1.5 .8-1.5 .7 .7 .3v.6M174.2 131.6h3.6v5.3h-3.6zM175.1 136.9v-.5h1.8v.5M175.1 131.6v.5h1.8v-.5M193.8 126.2h.1M193.8 131.6h.1M193.8 126.2v.6l.7 .3-1.4 .7 1.4 .8-1.4 .6 1.4 .8-1.4 .7 .7 .3v.6M200.9 131.6h3.6v5.3h-3.6zM201.8 136.9v-.5h1.8v.5M201.8 131.6v.5h1.8v-.5M220.5 126.2h.1M220.5 131.6h.1"/>
<path d="M220.5 126.2v.6l.7 .3-1.4 .7 1.4 .8-1.4 .6 1.4 .8-1.4 .7 .7 .3v.6M227.6 131.6h3.5v5.3h-3.5zM228.5 136.9v-.5h1.8v.5M228.5 131.6v.5h1.8v-.5M247.1 126.2h.1M247.1 131.6h.1M247.1 126.2v.6l.8 .3-1.5 .7 1.5 .8-1.5 .6 1.5 .8-1.5 .7 .7 .3v.6M254.3 131.6h3.5v5.3h-3.5zM255.1 136.9v-.5h1.8v.5M255.1 131.6v.5h1.8v-.5"/>
</g>
<g fill="#00f" stroke="#00f" stroke-width=".17">
<path d="M131.7 67.2l1.1 .4-1.1 .3z"/>
<circle cx="156.4" cy="53.3" r=".32"/>
<circle cx="156.4" cy="56.9" r=".32"/>
<circle cx="156.4" cy="60.4" r=".32"/>
<circle cx="156.4" cy="64" r=".32"/>
</g>
<g fill="none" stroke="#00f" stroke-width=".17" stroke-dasharray=".3 .3">
<path d="M58.7 53.3h10.6v10.7h-10.6zM156.5 53h3.5M156.5 53.7h.1M156.5 57.2h.1M156.5 56.6h3.5M160 53h.1M160 53.7h-3.5M160 57.2h-3.5M160 56.6h.1M156.5 60.8h.1M156.5 60.1h3.5M156.5 64.3h.1"/>
<path d="M156.5 63.7h3.5M160 60.8h-3.5M160 60.1h.1M160 64.3h-3.5M160 63.7h.1"/>
</g>
<path d="M52.4 54.2h6.3M58.7 54.2h.1M65.1 64.8h.1M65.1 64.8v5.3M68.6 65.2h.1M68.6 65.2v4.9" fill="none" stroke="#004080" stroke-width=".16"/>
<path d="M63.3 45.1h.1M63.3 44l1.4 1.1M64.7 45.1h.1M64.7 44l-1.4 1.1M77.8 55.7h.1M77.8 54.6l1 1.1M78.8 55.7h.1M78.8 54.6l-1 1.1M49.2 64.5h.1M49.2 63.4l1.1 1.1M50.3 64.5h.1M50.3 63.4l-1.1 1.1" fill="none" stroke="#804000" stroke-width=".16"/>
<g fill="#f0f" stroke="#f0f" stroke-width=".17">
<circle cx="69.3" cy="28.4" r=".32"/>
<circle cx="74.7" cy="28.4" r=".32"/>
<circle cx="60.4" cy="35.5" r=".32"/>
<circle cx="37.3" cy="35.5" r=".32"/>
<circle cx="58.7" cy="28.4" r=".32"/>
<circle cx="81.8" cy="28.4" r=".32"/>
<circle cx="81.8" cy="33.8" r=".32"/>
<circle cx="101.3" cy="60.4" r=".32"/>
<circle cx="88.9" cy="64" r=".32"/>
<circle cx="81.8" cy="64" r=".32"/>
<circle cx="88.9" cy="72.9" r=".32"/>
<circle cx="74.7" cy="76.4" r=".32"/>
<circle cx="71.1" cy="76.4" r=".32"/>
<circle cx="133.3" cy="60.4" r=".32"/>
<circle cx="129.8" cy="60.4" r=".32"/>
<circle cx="46.2" cy="87.1" r=".32"/>
<circle cx="53.3" cy="87.1" r=".32"/>
<circle cx="42.7" cy="72.9" r=".32"/>
<circle cx="37.3" cy="140.4" r=".32"/>
<circle cx="113.8" cy="133.3" r=".32"/>
<circle cx="140.4" cy="133.3" r=".32"/>
<circle cx="167.1" cy="133.3" r=".32"/>
<circle cx="193.8" cy="133.3" r=".32"/>
<circle cx="220.5" cy="133.3" r=".32"/>
<circle cx="247.1" cy="133.3" r=".32"/>
</g>
<path d="M69.3 138.7v1.8" fill="none" stroke="#00f" stroke-width=".51"/>
<circle cx="69.3" cy="138.7" r=".25" fill="#00f"/>
<path d="M69.3 138.7h12.5" fill="none" stroke="#00f" stroke-width=".51"/>
<circle cx="69.3" cy="138.7" r=".25" fill="#00f"/>
<path d="M69.3 144v3.6" fill="none" stroke="#00f" stroke-width=".51"/>
<circle cx="69.3" cy="144" r=".25" fill="#00f"/>
<path d="M69.3 147.6v7.1" fill="none" stroke="#00f" stroke-width=".51"/>
<circle cx="69.3" cy="147.6" r=".25" fill="#00f"/>
<path d="M69.3 154.7v1.8" fill="none" stroke="#00f" stroke-width=".51"/>
<circle cx="69.3" cy="154.7" r=".25" fill="#00f"/>
<path d="M69.3 156.5v1.7" fill="none" stroke="#00f" stroke-width=".51"/>
<circle cx="69.3" cy="156.5" r=".25" fill="#00f"/>
<path d="M69.3 140.5v3.5" fill="none" stroke="#00f" stroke-width=".51"/>
<circle cx="69.3" cy="140.5" r=".25" fill="#00f"/>
<g fill="none" stroke="#800040" stroke-width=".17">
<path d="M46.2 24.9h21.4M46.2 26.7h14.3M60.5 26.7h.1M60.5 35.6h.1M60.5 26.7v8.9M67.6 24.9h.1M67.6 32h.1M67.6 24.9v7.1M87.1 33.8h12.5M87.1 28.4h12.5M94.2 33.8h.1M94.2 28.4h.1"/>
<path d="M99.6 28.4h.1M99.6 33.8h.1M26.7 74.7h.1M26.7 76.5h.1M26.7 78.2h.1M26.7 78.2h1.7M26.7 76.5h1.7M26.7 74.7h1.7M26.7 74.7v14.2M26.7 72.9h1.7M28.4 78.2h.1M28.4 76.5h.1"/>
<path d="M28.4 74.7h.1M28.4 72.9h.1M32 65.8h10.7M42.7 65.8h.1M42.7 72.9h.1M42.7 65.8v7.1M46.2 74.7h.1M46.2 74.7v5.3M46.2 74.7h14.3M49.8 76.5h.1M49.8 76.5v3.5M49.8 76.5h12.4"/>
<path d="M53.3 78.2h.1M53.3 78.2v1.8M53.3 78.2h10.7M60.5 74.7h.1M62.2 76.5h.1M64 78.2h.1M46.2 87.1h7.1M49.8 87.1h.1M53.3 87.1h.1M53.3 85.3v1.8"/>
</g>
<g fill="#f0f" stroke="#f0f" stroke-width=".17">
<circle cx="67.5" cy="32" r=".32"/>
<circle cx="42.7" cy="65.8" r=".32"/>
<circle cx="87.1" cy="33.8" r=".32"/>
<circle cx="94.2" cy="33.8" r=".32"/>
<circle cx="87.1" cy="28.4" r=".32"/>
<circle cx="94.2" cy="28.4" r=".32"/>
<circle cx="49.8" cy="87.1" r=".32"/>
<circle cx="53.3" cy="78.2" r=".32"/>
<circle cx="49.8" cy="76.4" r=".32"/>
<circle cx="46.2" cy="74.7" r=".32"/>
<circle cx="26.6" cy="74.7" r=".32"/>
<circle cx="26.6" cy="78.2" r=".32"/>
<circle cx="26.6" cy="76.4" r=".32"/>
<circle cx="69.3" cy="28.4" r=".32"/>
<circle cx="74.7" cy="28.4" r=".32"/>
<circle cx="60.4" cy="35.5" r=".32"/>
<circle cx="37.3" cy="35.5" r=".32"/>
<circle cx="58.7" cy="28.4" r=".32"/>
<circle cx="81.8" cy="28.4" r=".32"/>
<circle cx="81.8" cy="33.8" r=".32"/>
<circle cx="101.3" cy="60.4" r=".32"/>
<circle cx="88.9" cy="64" r=".32"/>
<circle cx="81.8" cy="64" r=".32"/>
<circle cx="88.9" cy="72.9" r=".32"/>
<circle cx="74.7" cy="76.4" r=".32"/>
<circle cx="71.1" cy="76.4" r=".32"/>
<circle cx="133.3" cy="60.4" r=".32"/>
<circle cx="129.8" cy="60.4" r=".32"/>
<circle cx="46.2" cy="87.1" r=".32"/>
<circle cx="53.3" cy="87.1" r=".32"/>
<circle cx="42.7" cy="72.9" r=".32"/>
<circle cx="37.3" cy="140.4" r=".32"/>
<circle cx="113.8" cy="133.3" r=".32"/>
<circle cx="140.4" cy="133.3" r=".32"/>
<circle cx="167.1" cy="133.3" r=".32"/>
<circle cx="193.8" cy="133.3" r=".32"/>
<circle cx="220.5" cy="133.3" r=".32"/>
<circle cx="247.1" cy="133.3" r=".32"/>
</g>
<g font-size="4.2">
<text x="29.4" y="3.8">5</text>
<text x="88.1" y="3.8">4</text>
<text x="146.9" y="3.8">3</text>
<text x="205.7" y="3.8">2</text>
<text x="264.5" y="3.8">1</text>
<text x="0" y="29.8">D</text>
<text x="293.9" y="29.8">D</text>
<text x="0" y="81.7">C</text>
<text x="293.9" y="81.7">C</text>
<text x="0" y="133.7">B</text>
<text x="293.9" y="133.7">B</text>
<text x="0" y="185.6">A</text>
<text x="293.9" y="185.6">A</text>
</g>
<g font-size="2.8" fill="#800080">
<text x="8.9" y="9.4">电机驱动电路</text>
<text x="8.9" y="108.9">干簧管</text>
</g>
<g font-size="2.1">
<text x="233.3" y="189.4">SICHUAN HUIYUAN OPTICAL COMMUNICATIONS CO.,LTD</text>
<text x="237" y="193.8">MK60_DRIVE_V10A</text>
</g>
<g font-size="1.6" fill="#f00">
<text x="25.2" y="25.3">(3)</text>
<text x="25.2" y="27.1">(3)</text>
<text x="29" y="25.3">A4988_SENSE1</text>
<text x="29" y="27.1">A4988_SENSE2</text>
<text x="50.1" y="31.5">A4988_SENSE1</text>
<text x="50.1" y="35">A4988_SENSE2</text>
<text x="83.9" y="36.8">A4988_OUT2B</text>
<text x="83.9" y="38.6">A4988_OUT2A</text>
<text x="83.9" y="42.1">A4988_OUT1A</text>
<text x="83.9" y="43.9">A4988_OUT1B</text>
<text x="110.6" y="52.8">A4988_REF</text>
<text x="124.5" y="53.7">A4988_REF</text>
<text x="135.1" y="53.7">(3)</text>
<text x="139" y="52.8">A4988_OUT2B</text>
<text x="43" y="54.6">A4988_EN</text>
<text x="94.2" y="57.3">A4988_DIR</text>
<text x="104.6" y="57.3">(3)</text>
<text x="139" y="56.3">A4988_OUT2A</text>
<text x="139" y="59.9">A4988_OUT1A</text>
<text x="94.2" y="62.6">A4988_STEP</text>
<text x="105.6" y="62.6">(3)</text>
<text x="139" y="63.5">A4988_OUT1B</text>
<text x="15.1" y="66.2">(3)</text>
<text x="18.8" y="66.2">A4988_EN</text>
<text x="76.8" y="77.7">A4988_RESET</text>
<text x="76.8" y="75.9">A4988_SLEEP</text>
<text x="92.5" y="76.8">A4988_SLEEP</text>
<text x="104.9" y="76.8">(3)</text>
<text x="92.5" y="78.6">A4988_RESET</text>
<text x="105.1" y="78.6">(3)</text>
<text x="69.9" y="137.9">REED_OUT[5..0]</text>
<text x="101.7" y="133">REED0</text>
<text x="128.4" y="133">REED1</text>
<text x="155" y="133">REED2</text>
<text x="183.5" y="133">REED3</text>
<text x="208.4" y="133">REED4</text>
<text x="235" y="133">REED5</text>
<text x="27" y="141.9">REED5</text>
<text x="57.2" y="141.7">REED_OUT0</text>
<text x="87.1" y="139.1">REED_OUT[5..0]</text>
<text x="101.7" y="139.1">(3)</text>
<text x="27" y="145.5">REED4</text>
<text x="27" y="149">REED3</text>
<text x="57.2" y="148.8">REED_OUT2</text>
<text x="57.2" y="145.2">REED_OUT1</text>
<text x="57.2" y="155.9">REED_OUT3</text>
<text x="57.2" y="157.7">REED_OUT4</text>
<text x="57.2" y="159.5">REED_OUT5</text>
</g>
<g font-size="1.6" fill="#000080">
<text x="39.1" y="29.9">R23</text>
<text x="39.1" y="33.4">R24</text>
<text x="39.1" y="35.2">0R47</text>
<text x="39.1" y="31.7">0R47</text>
<text x="51.6" y="45.9">U6</text>
<text x="103.1" y="51.2">R26</text>
<text x="103.1" y="53">0R</text>
<text x="154.7" y="51.2">J6</text>
<text x="103.1" y="58.3">R27</text>
<text x="103.1" y="60.1">0R/NI</text>
<text x="30.2" y="70.8">SW11</text>
<text x="154.7" y="67.2">WJ2EDGRC-5.08-4P</text>
<text x="51.6" y="72.6">A4988SETTR-T</text>
<text x="30.2" y="81.4">DM-04-V</text>
<text x="120.9" y="131.2">J7</text>
<text x="147.6" y="131.2">J8</text>
<text x="174.3" y="131.2">J9</text>
<text x="200.9" y="131.2">J10</text>
<text x="227.6" y="131.2">J11</text>
<text x="254.3" y="131.2">J12</text>
<text x="42.7" y="138.3">U7</text>
<text x="120.9" y="138.3">XH-2A</text>
<text x="147.6" y="138.3">XH-2A</text>
<text x="174.3" y="138.3">XH-2A</text>
<text x="200.9" y="138.3">XH-2A</text>
<text x="227.6" y="138.3">XH-2A</text>
<text x="254.3" y="138.3">XH-2A</text>
<text x="42.7" y="154.3">SN74LVC14APW</text>
</g>
<g font-size="1.6">
<text x="86.7" y="29" transform="rotate(-90 86.7 29)">1</text>
<text x="93.9" y="29" transform="rotate(-90 93.9 29)">1</text>
<text x="101.4" y="28.8">VCC_24V</text>
<text x="30.1" y="35.9">GND</text>
<text x="86.7" y="34.1" transform="rotate(-90 86.7 34.1)">2</text>
<text x="93.9" y="34.1" transform="rotate(-90 93.9 34.1)">2</text>
<text x="101.4" y="34.2">GND</text>
<text x="52.8" y="40.2">GND</text>
<text x="54.7" y="45" transform="rotate(-90 54.7 45)">29</text>
<text x="58.3" y="45" transform="rotate(-90 58.3 45)">28</text>
<text x="60.1" y="45" transform="rotate(-90 60.1 45)">27</text>
<text x="61.9" y="45" transform="rotate(-90 61.9 45)">26</text>
<text x="63.6" y="45" transform="rotate(-90 63.6 45)">25</text>
<text x="65.4" y="45" transform="rotate(-90 65.4 45)">24</text>
<text x="67.2" y="45" transform="rotate(-90 67.2 45)">23</text>
<text x="69" y="45" transform="rotate(-90 69 45)">22</text>
<text x="49.4" y="53">1</text>
<text x="77.7" y="53">21</text>
<text x="129.5" y="49.1">VCC_3.3V</text>
<text x="152.6" y="53">4</text>
<text x="42.5" y="57.3">GND</text>
<text x="49.4" y="54.7">2</text>
<text x="49.4" y="56.5">3</text>
<text x="49.4" y="58.3">4</text>
<text x="77.7" y="58.3">18</text>
<text x="77.7" y="56.5">19 A4988_DIR</text>
<text x="77.7" y="54.7">20</text>
<text x="81.8" y="59.1">GND</text>
<text x="152.6" y="56.5">3</text>
<text x="49.4" y="60.1">5</text>
<text x="49.4" y="61.8">6</text>
<text x="49.4" y="63.6">7</text>
<text x="77.7" y="63.6">15</text>
<text x="77.7" y="61.8">16 A4988_STEP</text>
<text x="77.7" y="60.1">17</text>
<text x="92.5" y="64.4">VCC_3.3V</text>
<text x="133" y="62.8" transform="rotate(-90 133 62.8)">3</text>
<text x="152.6" y="63.6">1</text>
<text x="152.6" y="60.1">2</text>
<text x="129.8" y="67.2">2</text>
<text x="94.2" y="73.3">GND</text>
<text x="133" y="73.2" transform="rotate(-90 133 73.2)">1</text>
<text x="131" y="85">GND</text>
<text x="24.3" y="92.1">GND</text>
<text x="51.2" y="92.1">VCC_3.3V</text>
<text x="56.3" y="90.3">GND</text>
<text x="65.2" y="90.3">GNDGNDVCC_3.3V</text>
<text x="109.9" y="122">VCC_3.3V</text>
<text x="136.6" y="122">VCC_3.3V</text>
<text x="163.2" y="122">VCC_3.3V</text>
<text x="189.9" y="122">VCC_3.3V</text>
<text x="216.6" y="122">VCC_3.3V</text>
<text x="243.3" y="122">VCC_3.3V</text>
<text x="35.6" y="130.9">GND</text>
<text x="118.8" y="133">1</text>
<text x="118.8" y="134.7">2</text>
<text x="145.5" y="133">1</text>
<text x="145.5" y="134.7">2</text>
<text x="172.1" y="133">1</text>
<text x="172.1" y="134.7">2</text>
<text x="198.8" y="133">1</text>
<text x="198.8" y="134.7">2</text>
<text x="225.5" y="133">1</text>
<text x="225.5" y="134.7">2</text>
<text x="252.2" y="133">1</text>
<text x="252.2" y="134.7">2</text>
<text x="26" y="140.8">VCC_3.3V</text>
<text x="39.7" y="143.6">12</text>
<text x="39.7" y="141.9">13</text>
<text x="39.7" y="140.1">14</text>
<text x="52.8" y="140.1">1REED0</text>
<text x="52.8" y="141.9">2</text>
<text x="52.8" y="143.6">3REED1</text>
<text x="112" y="140.1">GND</text>
<text x="138.7" y="140.1">GND</text>
<text x="165.4" y="140.1">GND</text>
<text x="192" y="140.1">GND</text>
<text x="218.7" y="140.1">GND</text>
<text x="245.4" y="140.1">GND</text>
<text x="39.7" y="147.2">10</text>
<text x="39.7" y="145.4">11</text>
<text x="40.6" y="149">9</text>
<text x="52.8" y="145.4">4</text>
<text x="52.8" y="147.2">5REED2</text>
<text x="52.8" y="149">6</text>
<text x="40.6" y="150.7">8</text>
<text x="52.8" y="150.7">7</text>
<text x="56.9" y="151.5">GND</text>
<text x="229.9" y="191.5">Title</text>
<text x="229.9" y="196.9">Size</text>
<text x="237" y="196.9">Document</text>
<text x="285" y="196.9">Rev</text>
<text x="217.5" y="204">GaoXinXiQu,</text>
<text x="217.5" y="200.4">NO.2,</text>
<text x="217.5" y="202.2">XinYe Road,</text>
<text x="229.9" y="202.2">Date</text>
<text x="229.9" y="204">Designed by</text>
<text x="231.7" y="198.6">A3</text>
<text x="237" y="198.6">05</text>
<text x="238.8" y="202.2">Thursday, May 18, 2017</text>
<text x="242.3" y="198.6">MOTOR</text>
<text x="251.3" y="204">Checked by</text>
<text x="265.5" y="202.2">Sheet</text>
<text x="274.4" y="202.2">5</text>
<text x="274.4" y="204">Approved by</text>
<text x="279.7" y="202.2">of</text>
<text x="286.8" y="202.2">6</text>
<text x="288.6" y="199">V10A</text>
<text x="217.5" y="205.7">Chengdu,</text>
<text x="217.5" y="207.5">Sichuan,China.</text>
<text x="235.9" y="206.6">xxxlzjxxx</text>
<text x="258.3" y="206.6">?</text>
<text x="281.5" y="206.6">?</text>
</g>
<g font-size="1.6" fill="#00f">
<text x="87.7" y="29.8">+</text>
<text x="94.8" y="29.8">+</text>
<text x="33.8" y="72.3">ON</text>
</g>
<g font-size="1.6" fill="#004080">
<text x="55.9" y="52.5" transform="rotate(-90 55.9 52.5)">GND_3</text>
<text x="59.4" y="51.3" transform="rotate(-90 59.4 51.3)">VBB2</text>
<text x="61.2" y="53.6" transform="rotate(-90 61.2 53.6)">SENES2</text>
<text x="63" y="52.6" transform="rotate(-90 63 52.6)">OUT2A</text>
<text x="64.8" y="51.3" transform="rotate(-90 64.8 51.3)">NC_3</text>
<text x="66.6" y="52.6" transform="rotate(-90 66.6 52.6)">OUT1A</text>
<text x="68.3" y="53.6" transform="rotate(-90 68.3 53.6)">SENSE1</text>
<text x="70.1" y="51.3" transform="rotate(-90 70.1 51.3)">VBB1</text>
<text x="52.5" y="54.1">OUT2B</text>
<text x="52.5" y="55.8">ENABLE</text>
<text x="52.5" y="57.6">GND_1</text>
<text x="52.5" y="59.4">CP1</text>
<text x="70.2" y="59.4">GND_2</text>
<text x="70.2" y="54.1">OUT1B</text>
<text x="71.5" y="55.8">NC_2</text>
<text x="72.8" y="57.6">DIR</text>
<text x="52.5" y="61.2">CP2</text>
<text x="52.5" y="63">VCP</text>
<text x="52.5" y="64.7">NC_1</text>
<text x="71.4" y="63">STEP</text>
<text x="72.2" y="64.7">VDD</text>
<text x="72.4" y="61.2">REF</text>
<text x="59.4" y="70.2" transform="rotate(-90 59.4 70.2)">VREG</text>
<text x="61.2" y="70.2" transform="rotate(-90 61.2 70.2)">MS1</text>
<text x="63" y="70.2" transform="rotate(-90 63 70.2)">MS2</text>
<text x="64.8" y="70.2" transform="rotate(-90 64.8 70.2)">MS3</text>
<text x="66.6" y="70.2" transform="rotate(-90 66.6 70.2)">RESET</text>
<text x="68.3" y="70.2" transform="rotate(-90 68.3 70.2)">ROSC</text>
<text x="70.1" y="70.2" transform="rotate(-90 70.1 70.2)">SLEEP</text>
<text x="30.8" y="73.4">1</text>
<text x="30.8" y="75.2">2</text>
<text x="30.8" y="77">3</text>
<text x="35.9" y="73.4">8</text>
<text x="35.9" y="75.2">7</text>
<text x="35.9" y="77">6</text>
<text x="30.8" y="78.8">4</text>
<text x="35.9" y="78.8">5</text>
<text x="43.6" y="143">6A</text>
<text x="43.6" y="141.2">VCC</text>
<text x="48.7" y="141.2">1A</text>
<text x="48.7" y="143">1Y</text>
<text x="43.6" y="148.3">5Y</text>
<text x="43.6" y="146.5">5A</text>
<text x="43.6" y="144.7">6Y</text>
<text x="48.7" y="144.7">2A</text>
<text x="48.7" y="146.5">2Y</text>
<text x="48.7" y="148.3">3A</text>
<text x="43.6" y="151.8">4Y</text>
<text x="43.6" y="150.1">4A</text>
<text x="47.1" y="151.8">GND</text>
<text x="48.7" y="150.1">3Y</text>
</g>
<g font-size="1.5" fill="#000080">
<text x="70.8" y="31.5" transform="rotate(-90 70.8 31.5)">C17</text>
<text x="72.6" y="32.9" transform="rotate(-90 72.6 32.9)">0.1uF_50V</text>
<text x="77.9" y="31.5" transform="rotate(-90 77.9 31.5)">C18</text>
<text x="79.7" y="32.9" transform="rotate(-90 79.7 32.9)">0.1uF_50V</text>
<text x="83.3" y="33.2" transform="rotate(-90 83.3 33.2)">C71</text>
<text x="85.1" y="32.3" transform="rotate(-90 85.1 32.3)">100uF_63V_8X12</text>
<text x="90.4" y="33.2" transform="rotate(-90 90.4 33.2)">C72</text>
<text x="92.2" y="32.3" transform="rotate(-90 92.2 32.3)">100uF_63V_8X12</text>
<text x="33.5" y="58.1" transform="rotate(-90 33.5 58.1)">C21</text>
<text x="35.3" y="59.6" transform="rotate(-90 35.3 59.6)">0.1uF_50V</text>
<text x="40.6" y="58.1" transform="rotate(-90 40.6 58.1)">C22</text>
<text x="42.4" y="59.6" transform="rotate(-90 42.4 59.6)">0.1uF_50V</text>
<text x="131.3" y="58.1" transform="rotate(-90 131.3 58.1)">R25</text>
<text x="133.1" y="58" transform="rotate(-90 133.1 58)">10K</text>
<text x="77.9" y="68.8" transform="rotate(-90 77.9 68.8)">C23</text>
<text x="79.7" y="70.2" transform="rotate(-90 79.7 70.2)">0.1uF_50V</text>
<text x="85.1" y="70.6" transform="rotate(-90 85.1 70.6)">C24</text>
<text x="86.8" y="71.5" transform="rotate(-90 86.8 71.5)">10uF_25V</text>
<text x="127.7" y="72.6" transform="rotate(-90 127.7 72.6)">RP1</text>
<text x="129.5" y="74.1" transform="rotate(-90 129.5 74.1)">EVM3ESX50B15</text>
<text x="45.9" y="83.7" transform="rotate(-90 45.9 83.7)">1K</text>
<text x="49.5" y="83.7" transform="rotate(-90 49.5 83.7)">1K</text>
<text x="53" y="83.7" transform="rotate(-90 53 83.7)">1K</text>
<text x="67.3" y="83.9" transform="rotate(-90 67.3 83.9)">0R</text>
<text x="131.3" y="79.5" transform="rotate(-90 131.3 79.5)">R28</text>
<text x="133.1" y="79.3" transform="rotate(-90 133.1 79.3)">10K</text>
<text x="40.6" y="84.8" transform="rotate(-90 40.6 84.8)">R33</text>
<text x="42.4" y="84.6" transform="rotate(-90 42.4 84.6)">10K</text>
<text x="44.2" y="84.8" transform="rotate(-90 44.2 84.8)">R30</text>
<text x="47.7" y="84.8" transform="rotate(-90 47.7 84.8)">R31</text>
<text x="51.3" y="84.8" transform="rotate(-90 51.3 84.8)">R32</text>
<text x="54.8" y="84.8" transform="rotate(-90 54.8 84.8)">C25</text>
<text x="56.6" y="85.7" transform="rotate(-90 56.6 85.7)">10uF_25V</text>
<text x="65.5" y="84.8" transform="rotate(-90 65.5 84.8)">R34</text>
<text x="69.1" y="84.8" transform="rotate(-90 69.1 84.8)">R35</text>
<text x="70.8" y="87" transform="rotate(-90 70.8 87)">10K/NI</text>
<text x="72.6" y="84.8" transform="rotate(-90 72.6 84.8)">R36</text>
<text x="74.4" y="84.6" transform="rotate(-90 74.4 84.6)">10K</text>
<text x="111.7" y="131" transform="rotate(-90 111.7 131)">R37</text>
<text x="113.5" y="130.9" transform="rotate(-90 113.5 130.9)">10K</text>
<text x="138.4" y="131" transform="rotate(-90 138.4 131)">R38</text>
<text x="140.2" y="130.9" transform="rotate(-90 140.2 130.9)">10K</text>
<text x="165.1" y="131" transform="rotate(-90 165.1 131)">R39</text>
<text x="166.8" y="130.9" transform="rotate(-90 166.8 130.9)">10K</text>
<text x="191.7" y="131" transform="rotate(-90 191.7 131)">R40</text>
<text x="193.5" y="130.9" transform="rotate(-90 193.5 130.9)">10K</text>
<text x="218.4" y="131" transform="rotate(-90 218.4 131)">R41</text>
<text x="220.2" y="130.9" transform="rotate(-90 220.2 130.9)">10K</text>
<text x="245.1" y="131" transform="rotate(-90 245.1 131)">R42</text>
<text x="246.9" y="130.9" transform="rotate(-90 246.9 130.9)">10K</text>
<text x="40.6" y="136.4" transform="rotate(-90 40.6 136.4)">C26</text>
<text x="42.4" y="137.8" transform="rotate(-90 42.4 137.8)">0.1uF_50V</text>
</g>
<g font-size="1.5">
<text x="58.4" y="72" transform="rotate(-90 58.4 72)">8</text>
<text x="60.2" y="72" transform="rotate(-90 60.2 72)">9</text>
<text x="61.9" y="72.9" transform="rotate(-90 61.9 72.9)">10</text>
<text x="63.7" y="72.9" transform="rotate(-90 63.7 72.9)">11</text>
<text x="65.5" y="72.9" transform="rotate(-90 65.5 72.9)">12</text>
<text x="67.3" y="72.9" transform="rotate(-90 67.3 72.9)">13</text>
<text x="69.1" y="72.9" transform="rotate(-90 69.1 72.9)">14</text>
</g>
</svg>
